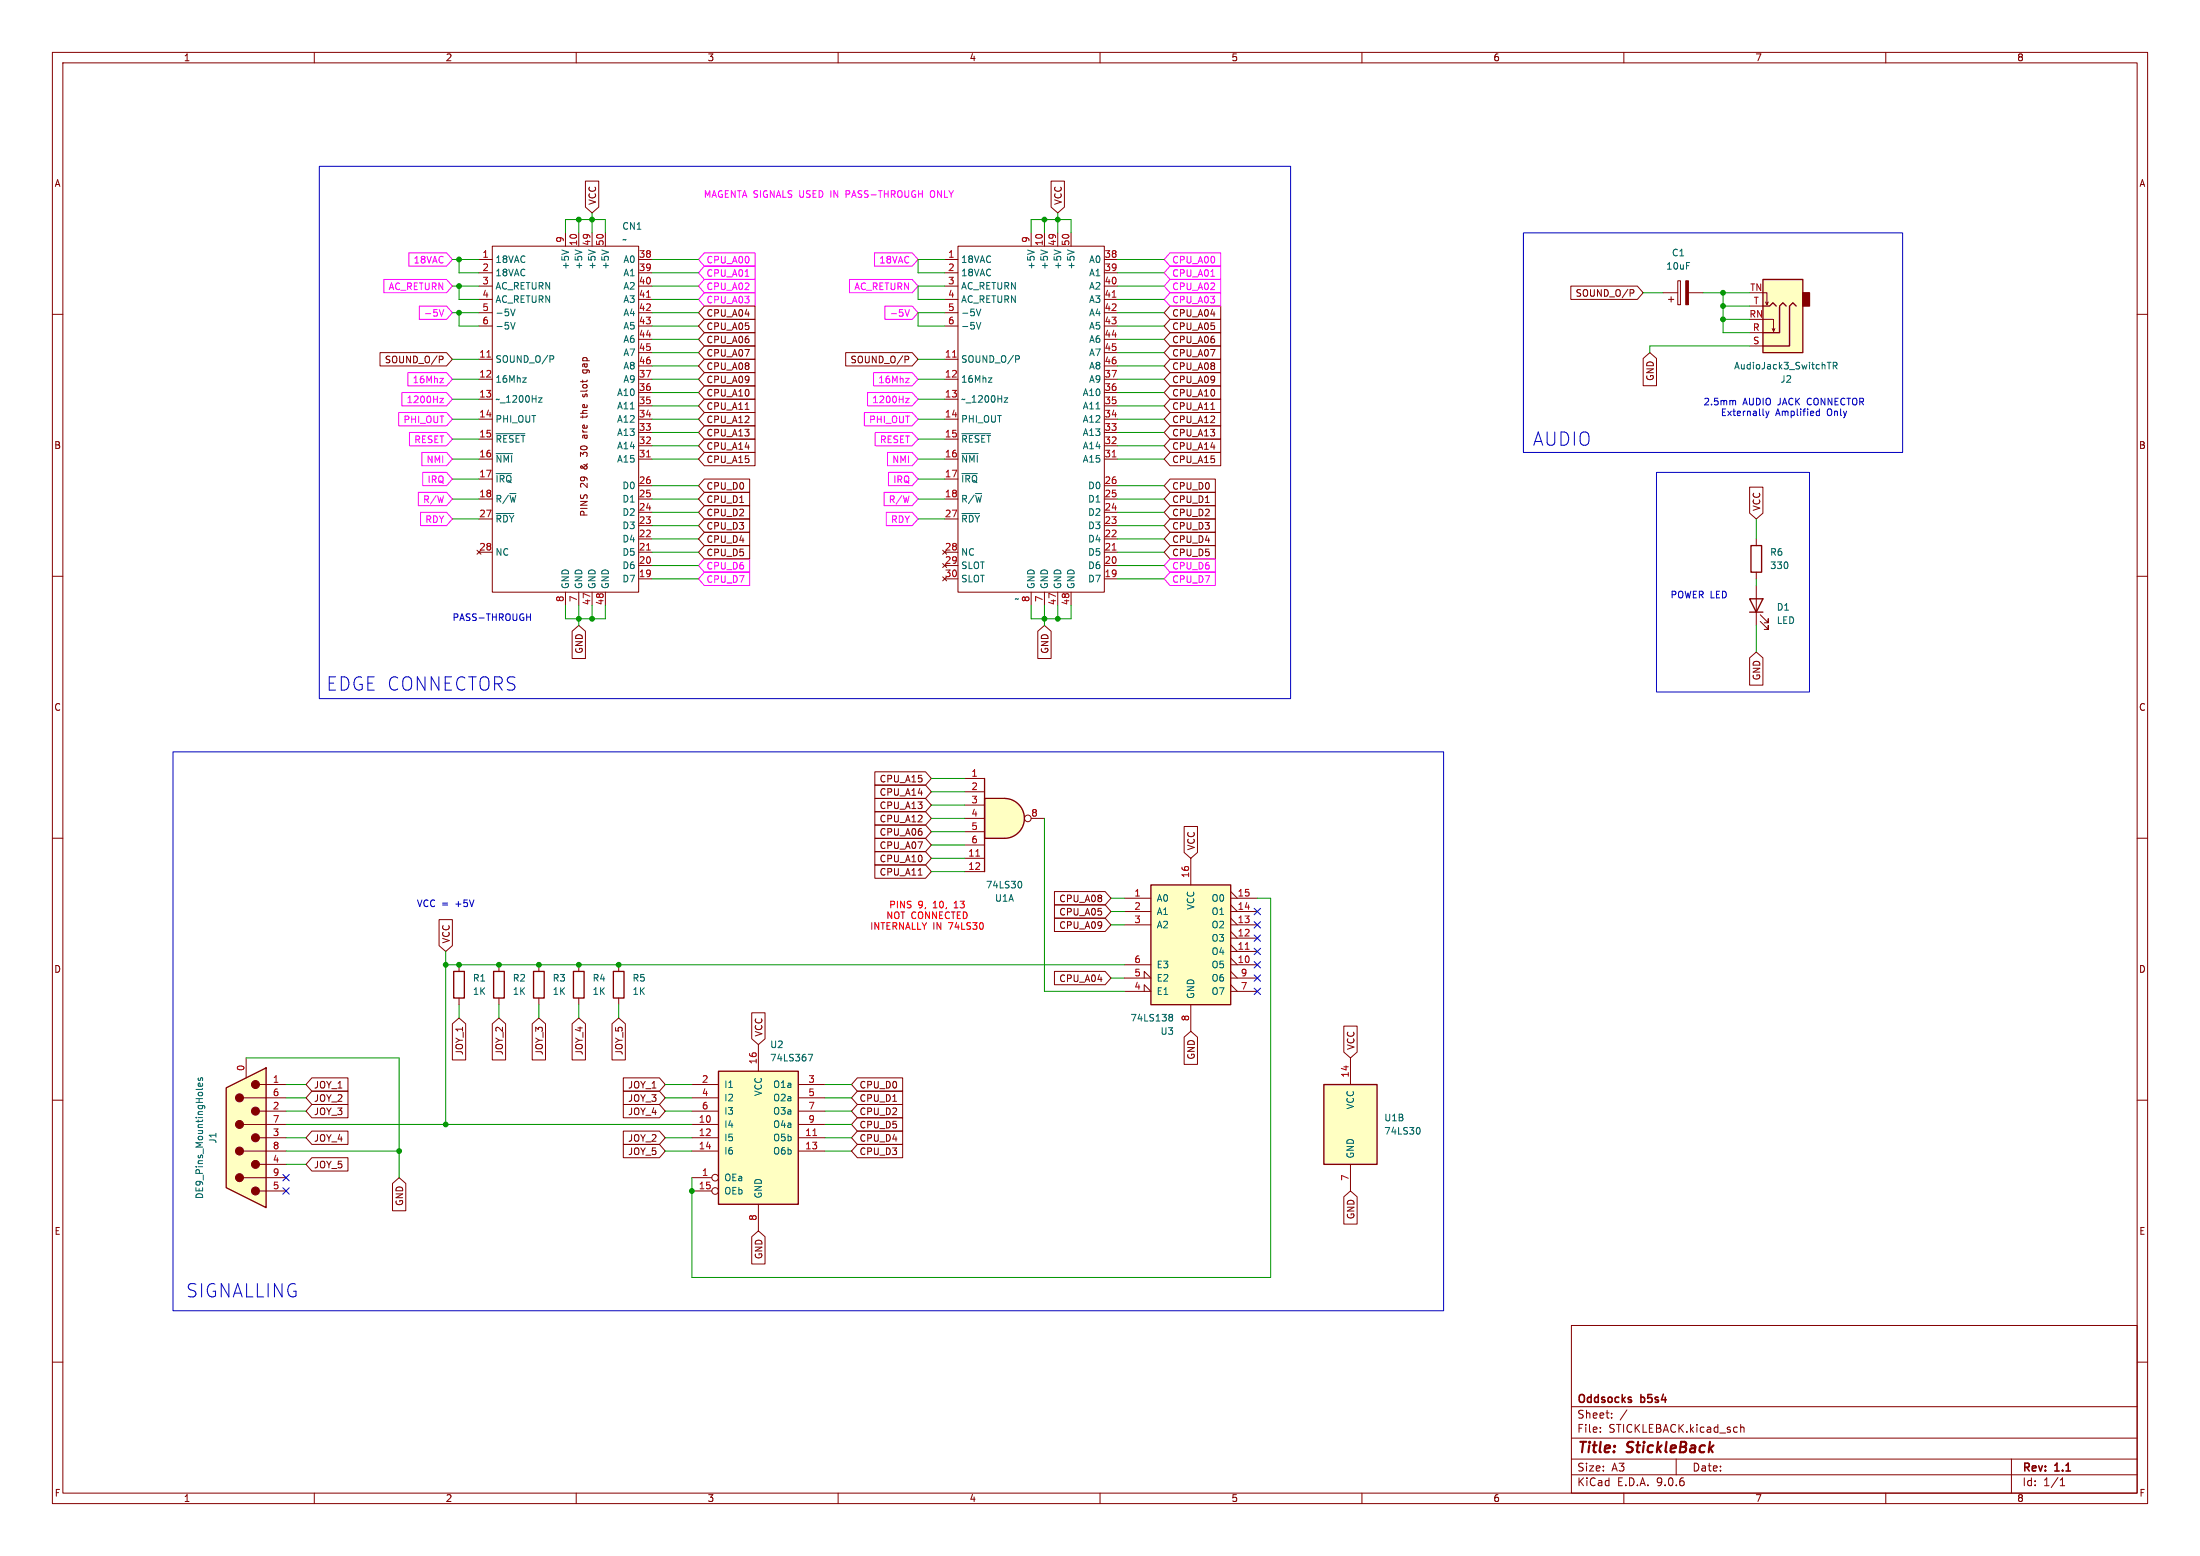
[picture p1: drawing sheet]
<svg xmlns="http://www.w3.org/2000/svg" width="420mm" height="297mm" viewBox="0 0 420 297" stroke-linecap="round" stroke-linejoin="round" font-family="sans-serif">
<g fill="none" stroke="#840000" stroke-width=".19">
<path d="M10 10h400v277h-400zM12 12h396v273h-396zM60 10v2M110 10v2M160 10v2M210 10v2M260 10v2M310 10v2M360 10v2M317.5 55.9h2.8M318.5 57.2h1M319 56.6v1.1"/>
<path d="M320.3 53.6h.5v4.6h-.5zM322.3 55.9h2.8M10 60h2M408 60h2M10 110h2M408 110h2M10 160h2M408 160h2M87.6 184.2v1.2M87.6 190.5v1.3M95.2 184.2v1.2M95.2 190.5v1.3"/>
<path d="M10 210h2M408 210h2M300 253h108v32h-108zM10 260h2M300 278.5h108M300 274.5h108M300 268.5h108M305.5 273.2v.2M305.5 272.5v.1M307.7 270.5v.2M307.7 269.8v.1M310.6 269.1l-1.3 1.9"/>
<path d="M320 278.5v3M332.3 271.9v1.5M332.3 272.5l.2-.1 .4 .1v.9M384 278.5v6.5M408 260h2M60 285v2M110 285v2M160 285v2M210 285v2M260 285v2M300 281.5h108M310 285v2"/>
<path d="M360 285v2M393.3 283.6h.9M393.3 282.5l.4-.4v1.5"/>
</g>
<path d="M321.8 53.6h.5v4.6h-.5z" fill="#840000" stroke="#840000" stroke-width=".19"/>
<path d="M86.6 185.4h2v5.1h-2zM94.2 185.4h2.1v5.1h-2.1z" fill="none" stroke="#840000" stroke-width=".25"/>
<path d="M191.8 152.4a3.8 3.8 0 0 1 3.8 3.8 3.8 3.8 0 0 1-3.8 3.8z" fill="#ffffc2" stroke="#ffffc2" stroke-width=".19"/>
<path d="M188 152.4h3.8v7.6h-3.8z" fill="#ffffc2"/>
<path d="M334 114.3h2.5l-1.2 2.5zM334 116.8h2.5M334.3 104.1h2v5.1h-2zM188 152.4h3.8a3.8 3.8 0 0 1 3.8 3.8 3.8 3.8 0 0 1-3.8 3.8h-3.8zM188 148.6v17.8M101.9 185.4h2v5.1h-2zM109.5 185.4h2v5.1h-2zM117.1 185.4h2v5.1h-2z" fill="none" stroke="#840000" stroke-width=".25"/>
<g fill="none" stroke="#840000" stroke-width=".19">
<path d="M335.3 102.9v1.2M335.3 109.2v1.3M335.3 111.8v7.6M336 118.6l1.6 1.5v-.7v.7h-.8M336 117.3l1.6 1.6v-.8v.8h-.8M184.1 148.6h3.9M184.1 151.1h3.9M184.1 153.7h3.9M184.1 156.2h3.9M184.1 158.8h3.9M196.8 156.2h2.6M184.1 161.3h3.9"/>
<path d="M184.1 163.8h3.9M184.1 166.4h3.9M102.9 184.2v1.2M102.9 190.5v1.3M110.5 184.2v1.2M110.5 190.5v1.3M118.1 184.2v1.2M118.1 190.5v1.3"/>
<circle cx="196.2" cy="156.2" r=".63"/>
</g>
<path d="M186.3 163.4h.7" fill="none" stroke="#a90000" stroke-width=".19"/>
<path d="M194.8 168.2a.79 .79 0 0 1 0 1.3" fill="none" stroke="#006464" stroke-width=".19"/>
<path d="M336.5 53.3h7.7v14h-7.7z" fill="#ffffc2"/>
<path d="M344.2 55.9h1.2v2.5h-1.2z" fill="#840000" stroke="#840000" stroke-width=".25"/>
<path d="M336.5 53.3h7.7v14h-7.7zM336.5 58.4h1.3l.7-.6 .6 .6M341 58.4l-.6-.6-.7 .6v5.1h-3.2M342.9 58.4l-.6-.6-.7 .6v7.6h-5.1" fill="none" stroke="#840000" stroke-width=".25"/>
<g fill="none" stroke="#840000" stroke-width=".19">
<path d="M180.3 49.5h2.6M180.3 52.1h2.6M180.3 54.6h2.6M180.3 57.2h2.6M180.3 59.7h2.6M182.9 47h27.9v66h-27.9zM196.8 44.5v2.5M199.4 44.5v2.5M201.9 44.5v2.5M204.5 44.5v2.5M210.8 49.5h2.6M210.8 52.1h2.6"/>
<path d="M210.8 54.6h2.6M210.8 57.2h2.6M210.8 59.7h2.6M334 58.4h2.5M336.5 55.9h.8v2.3l.3-.5M337.1 57.7l.2 .5M180.3 62.2h2.6M180.3 68.6h2.6M180.3 72.4h2.6M180.3 76.2h2.6M210.8 62.2h2.6M210.8 64.8h2.6"/>
<path d="M210.8 67.3h2.6M210.8 69.9h2.6M210.8 72.4h2.6M210.8 74.9h2.6M210.8 77.5h2.6M334 66h2.5M334 63.5h2.5M336.5 61h2.1v2.2l.2-.5M338.3 62.7l.3 .5M180.3 80h2.6M180.3 83.8h2.6M180.3 87.6h2.6"/>
<path d="M180.3 91.4h2.6M180.3 95.3h2.6M180.3 99.1h2.6M210.8 80h2.6M210.8 82.6h2.6M210.8 85.1h2.6M210.8 87.6h2.6M210.8 92.7h2.6M210.8 95.3h2.6M210.8 97.8h2.6M180.3 105.4h2.6M180.3 108h2.6"/>
<path d="M180.3 110.5h2.6M196.8 113v2.6M199.4 113v2.6M201.9 113v2.6M204.5 113v2.6M210.8 100.3h2.6M210.8 102.9h2.6M210.8 105.4h2.6M210.8 108h2.6M210.8 110.5h2.6"/>
</g>
<g fill="none" stroke="#006464" stroke-width=".19">
<path d="M186.4 59l.4 1.3 .4-1.3M196.2 47.7l1.2 .4M198.7 47.7l1.3 .4M201.2 47.7l1.3 .4M203.8 47.7l1.2 .4M186.4 61.5l.4 1.3 .4-1.3M188.7 72.1h.7l-.7 .9h.7M191.7 75.9h.7l-.7 .9h.7M193.9 67.9h.5l.2 .2-.1 .4-.6 .1M348.8 69.2h.8M350 69.8h.6l.1-.2-.1-.3-.6-.1v1.2M350.3 69.8l.4 .6"/>
<path d="M183.6 82.8h5.5M183.6 86.6h3.1M183.6 90.4h3M183.6 98h3.4"/>
</g>
<path d="M212.3 56.7h.8M181.9 68.2h.7M212.3 87.2h.8M212.3 105h.8" fill="none" stroke="#a90000" stroke-width=".19"/>
<path d="M219.7 168.9h15.2v22.9h-15.2z" fill="#ffffc2"/>
<path d="M219.7 168.9h15.2v22.9h-15.2z" fill="none" stroke="#840000" stroke-width=".25"/>
<g fill="none" stroke="#840000" stroke-width=".19">
<path d="M91.4 49.5h2.6M91.4 52.1h2.6M91.4 54.6h2.6M91.4 57.2h2.6M91.4 59.7h2.6M94 47h27.9v66h-27.9zM107.9 44.5v2.5M110.5 44.5v2.5M113 44.5v2.5M115.6 44.5v2.5M121.9 49.5h2.6M121.9 52.1h2.6"/>
<path d="M121.9 54.6h2.6M121.9 57.2h2.6M121.9 59.7h2.6M91.4 62.2h2.6M91.4 68.6h2.6M91.4 72.4h2.6M91.4 76.2h2.6M111.2 75.4l.2 .4 .2-.1 .1-.3M111.2 79.3v.5M111.3 70.6l-.1 .4 .3 .2 .5-.1v-.5M112 79.6h-1.2M112.1 75.4l-.1 .4"/>
<path d="M112.4 70.7l.1 .2-.1 .3M121.9 62.2h2.6M121.9 64.8h2.6M121.9 67.3h2.6M121.9 69.9h2.6M121.9 72.4h2.6M121.9 74.9h2.6M121.9 77.5h2.6M91.4 80h2.6M91.4 83.8h2.6M91.4 87.6h2.6M91.4 91.4h2.6"/>
<path d="M91.4 95.3h2.6M91.4 99.1h2.6M121.9 80h2.6M121.9 82.6h2.6M121.9 85.1h2.6M121.9 87.6h2.6M121.9 92.7h2.6M121.9 95.3h2.6M121.9 97.8h2.6M91.4 105.4h2.6M107.9 113v2.6M110.5 113v2.6"/>
<path d="M113 113v2.6M115.6 113v2.6M121.9 100.3h2.6M121.9 102.9h2.6M121.9 105.4h2.6M121.9 108h2.6M121.9 110.5h2.6M214.6 171.5h5.1M214.6 174h5.1M214.6 176.5h5.1M227.3 163.8v5.1M234.9 171.5h5.1"/>
<path d="M234.9 174h5.1M234.9 176.5h5.1M234.9 170.2l1.3 1.3M234.9 172.7l1.3 1.3M234.9 175.3l1.3 1.2M234.9 179.1h5.1M234.9 177.8l1.3 1.3M214.6 186.7h5.1l-1.3-1.3v1.3M214.6 189.2h5.1l-1.3-1.2v1.2M214.6 184.2h5.1M227.3 191.8v5.1M234.9 184.2h5.1"/>
<path d="M234.9 186.7h5.1M234.9 189.2h5.1M234.9 181.6h5.1M234.9 180.3l1.3 1.3M234.9 182.9l1.3 1.3M234.9 185.4l1.3 1.3M234.9 188l1.3 1.2"/>
</g>
<path d="M123.4 56.7h.8M93 68.2h.7M123.4 87.2h.8M123.4 105h.8M237.7 181.2h.8" fill="none" stroke="#a90000" stroke-width=".19"/>
<g fill="none" stroke="#006464" stroke-width=".19">
<path d="M97.5 59l.4 1.3 .4-1.3M107.3 47.7l1.2 .4M109.8 47.7l1.3 .4M112.3 47.7l1.3 .4M114.9 47.7l1.2 .4M97.5 61.5l.4 1.3 .4-1.3M99.8 72.1h.7l-.7 .9h.7M102.8 75.9h.7l-.7 .9h.7M105 67.9h.5l.2 .2-.1 .4-.6 .1M94.7 82.8h5.5M94.7 86.6h3.1M94.7 90.4h3"/>
<path d="M94.7 98h3.4M223.3 194.1l.1 .1M223.3 193.7l.3-.1 .2 .1 .1 .2-.3 .3M223.4 194.2h.2M223.4 194.2h-.1M223.6 194.2l.3 .2-.1 .4-.2 .1-.3-.1"/>
</g>
<path d="M137.2 204.5h15.2v25.4h-15.2z" fill="#ffffc2"/>
<path d="M137.2 204.5h15.2v25.4h-15.2z" fill="none" stroke="#840000" stroke-width=".25"/>
<g fill="none" stroke="#840000" stroke-width=".19">
<path d="M144.8 199.4v5.1M132.1 207h5.1M132.1 209.6h5.1M132.1 212.1h5.1M132.1 214.6h5.1M132.1 217.2h5.1M132.1 219.7h5.1M152.4 207h5.1M152.4 209.6h5.1M152.4 212.1h5.1M152.4 214.6h5.1M152.4 217.2h5.1"/>
<path d="M152.4 219.7h5.1M132.1 224.8h3.8M132.1 227.3h3.8M144.8 229.9v5"/>
<circle cx="136.5" cy="224.8" r=".63"/>
<circle cx="136.5" cy="227.3" r=".63"/>
</g>
<path d="M155.2 216.8h.7" fill="none" stroke="#a90000" stroke-width=".19"/>
<path d="M154.3 201.2h.8l-.5 1.3" fill="none" stroke="#006464" stroke-width=".19"/>
<path d="M43.2 207.6l7.6-3.8v26.7l-7.6-3.8z" fill="#ffffc2"/>
<path d="M46.5 219.7h8.1M46.5 214.6h8.1M46.5 209.6h8.1M47 201.9v3.8M49.5 217.2h5.1M49.5 212.1h5.1M49.5 207h5.1M46.5 224.8h8.1M49.5 227.3h5.1M49.5 222.2h5.1" fill="none" stroke="#840000" stroke-width=".19"/>
<path d="M43.2 207.6l7.6-3.8v26.7l-7.6-3.8z" fill="none" stroke="#840000" stroke-width=".25"/>
<g fill="#840000" stroke="#840000" stroke-width=".19">
<circle cx="48.8" cy="227.3" r=".76"/>
<circle cx="48.8" cy="222.2" r=".76"/>
<circle cx="48.8" cy="217.2" r=".76"/>
<circle cx="48.8" cy="212.1" r=".76"/>
<circle cx="48.8" cy="207" r=".76"/>
<circle cx="45.7" cy="224.8" r=".76"/>
<circle cx="45.7" cy="219.7" r=".76"/>
<circle cx="45.7" cy="214.6" r=".76"/>
<circle cx="45.7" cy="209.5" r=".76"/>
</g>
<path d="M37.9 205.8l-.1 .3 .2 .2 .2-.1 .1-.4h.3v.5M38.6 206.8l.1 .4-.2 .1h-.6v-.5l.2-.1 .2 .6M38.7 207.8l-.1 .1" fill="none" stroke="#006464" stroke-width=".19"/>
<path d="M252.7 207h10.2v15.2h-10.2z" fill="#ffffc2"/>
<path d="M252.7 207h10.2v15.2h-10.2z" fill="none" stroke="#840000" stroke-width=".25"/>
<g fill="none" stroke="#840000" stroke-width=".19">
<path d="M111.8 34.6h2.5v4.9l-1.3 1.1-1.2-1.1zM200.7 34.6h2.5v4.9l-1.3 1.1-1.2-1.1zM134.5 58.4h9.6v2.6h-9.6l-1.2-1.3zM223.4 58.4h9.6v2.6h-9.6l-1.2-1.3zM299.9 54.6h12.7l1.1 1.3-1.1 1.3h-12.7zM311.2 55.3h.5l.2 .2-.1 .4h-.6M72.5 67.3h12.7l1.2 1.3-1.2 1.3h-12.7zM83.9 68h.4l.3 .2-.1 .4h-.6M134.5 71.1h9.6v2.6h-9.6l-1.2-1.3zM134.5 73.7h9.6v2.5h-9.6l-1.2-1.3zM134.5 78.7h9.6v2.6h-9.6l-1.2-1.3zM134.5 76.2h9.6v2.5h-9.6l-1.2-1.2z"/>
<path d="M134.5 63.5h9.6v2.5h-9.6l-1.2-1.2zM134.5 68.6h9.6v2.5h-9.6l-1.2-1.2zM134.5 66h9.6v2.6h-9.6l-1.2-1.3zM134.5 61h9.6v2.5h-9.6l-1.2-1.3zM142.3 78.1h.7M161.4 67.3h12.7l1.2 1.3-1.2 1.3h-12.7zM172.8 68h.4l.3 .2-.1 .4h-.6M223.4 63.5h9.6v2.5h-9.6l-1.2-1.2zM223.4 61h9.6v2.5h-9.6l-1.2-1.3zM223.4 68.6h9.6v2.5h-9.6l-1.2-1.2zM223.4 66h9.6v2.6h-9.6l-1.2-1.3zM223.4 71.1h9.6v2.6h-9.6l-1.2-1.3z"/>
<path d="M223.4 73.7h9.6v2.5h-9.6l-1.2-1.3zM223.4 78.7h9.6v2.6h-9.6l-1.2-1.3zM223.4 76.2h9.6v2.5h-9.6l-1.2-1.2zM231.2 78.1h.7M313.7 68.4l1.3-1.1 1.2 1.1v5.2h-2.5zM134.5 86.4h9.6v2.5h-9.6l-1.2-1.3zM134.5 83.8h9.6v2.6h-9.6l-1.2-1.3zM134.5 81.3h9.6v2.5h-9.6l-1.2-1.2zM134.5 91.4h8.6v2.6h-8.6l-1.2-1.3zM134.5 99.1h8.6v2.5h-8.6l-1.2-1.3zM134.5 94h8.6v2.5h-8.6l-1.2-1.2zM134.5 96.5h8.6v2.6h-8.6l-1.2-1.3z"/>
<path d="M223.4 91.4h8.6v2.6h-8.6l-1.2-1.3zM223.4 94h8.6v2.5h-8.6l-1.2-1.2zM223.4 81.3h9.6v2.5h-9.6l-1.2-1.2zM223.4 83.8h9.6v2.6h-9.6l-1.2-1.3zM223.4 86.4h9.6v2.5h-9.6l-1.2-1.3zM223.4 96.5h8.6v2.6h-8.6l-1.2-1.3zM223.4 99.1h8.6v2.5h-8.6l-1.2-1.3zM334 93h2.6v4.9l-1.3 1.2-1.3-1.2zM134.5 101.6h8.6v2.5h-8.6l-1.2-1.2zM134.5 104.1h8.6v2.6h-8.6l-1.2-1.3zM223.4 104.1h8.6v2.6h-8.6l-1.2-1.3zM223.4 101.6h8.6v2.5h-8.6l-1.2-1.2z"/>
<path d="M109.2 120.5l1.3-1.1 1.3 1.1v5.2h-2.6zM198.1 120.5l1.3-1.1 1.3 1.1v5.2h-2.6zM334 125.6l1.3-1.1 1.3 1.1v5.2h-2.6zM167 149.9h9.7l1.1 1.2-1.1 1.3h-9.7zM167 154.9h9.7l1.1 1.3-1.1 1.3h-9.7zM167 152.4h9.7l1.1 1.3-1.1 1.2h-9.7zM167 157.5h9.7l1.1 1.3-1.1 1.2h-9.7zM167 147.3h9.7l1.1 1.3-1.1 1.3h-9.7zM226.1 157.8h2.5v4.9l-1.3 1.1-1.2-1.1zM83.8 175.5h2.6v5l-1.3 1.1-1.3-1.1zM167 162.6h9.7l1.1 1.2-1.1 1.3h-9.7zM167 165.1h9.7l1.1 1.3-1.1 1.2h-9.7z"/>
<path d="M167 160h9.7l1.1 1.3-1.1 1.3h-9.7zM175.3 167h.7M201.3 170.2h9.7l1.1 1.3-1.1 1.2h-9.7zM201.3 172.7h9.7l1.1 1.3-1.1 1.3h-9.7zM201.3 175.3h9.7l1.1 1.2-1.1 1.3h-9.7zM86.4 195.4l1.2-1.1 1.3 1.1v6.9h-2.5zM94 195.4l1.2-1.1 1.3 1.1v6.9h-2.5zM101.6 195.4l1.3-1.1 1.2 1.1v6.9h-2.5zM109.2 195.4l1.3-1.1 1.3 1.1v6.9h-2.6zM116.8 195.4l1.3-1.1 1.3 1.1v6.9h-2.6zM143.5 193.3h2.6v5l-1.3 1.1-1.3-1.1zM201.3 185.4h9.7l1.1 1.3-1.1 1.3h-9.7z"/>
<path d="M226.1 198l1.2-1.1 1.3 1.1v5.2h-2.5zM256.5 195.9h2.6v4.9l-1.3 1.1-1.3-1.1zM59.5 210.8h6.9v2.6h-6.9l-1.1-1.3zM59.5 205.7h6.9v2.6h-6.9l-1.1-1.3zM59.5 215.9h6.9v2.5h-6.9l-1.1-1.2zM59.5 208.3h6.9v2.5h-6.9l-1.1-1.2zM119 208.3h6.9l1.1 1.3-1.1 1.2h-6.9zM119 210.8h6.9l1.1 1.3-1.1 1.3h-6.9zM119 205.7h6.9l1.1 1.3-1.1 1.3h-6.9zM119 215.9h6.9l1.1 1.3-1.1 1.2h-6.9zM119 218.4h6.9l1.1 1.3-1.1 1.3h-6.9zM163.7 205.7h8.6v2.6h-8.6l-1.1-1.3z"/>
<path d="M163.7 215.9h8.6v2.5h-8.6l-1.1-1.2zM163.7 210.8h8.6v2.6h-8.6l-1.1-1.3zM163.7 208.3h8.6v2.5h-8.6l-1.1-1.2zM163.7 213.4h8.6v2.5h-8.6l-1.1-1.3zM163.7 218.4h8.6v2.6h-8.6l-1.1-1.3zM257.8 201.9v5.1M59.5 221h6.9v2.5h-6.9l-1.1-1.3zM74.9 225.9l1.3-1.1 1.3 1.1v5.2h-2.6zM143.5 236.1l1.3-1.2 1.3 1.2v5.2h-2.6zM256.5 228.4l1.3-1.1 1.3 1.1v5.2h-2.6zM257.8 222.2v5.1"/>
</g>
<path d="M270.8 215.2a.79 .79 0 0 1 0 1.3" fill="none" stroke="#006464" stroke-width=".19"/>
<g fill="none" stroke="#f0f" stroke-width=".19">
<path d="M177.8 36.5a.9 .9 0 0 0 0 1.1M73.3 53.3h11.9l1.2 1.3-1.2 1.3h-11.9zM78 48.3h7.2l1.2 1.2-1.2 1.3h-7.2zM80 58.4h5.2l1.2 1.3-1.2 1.3h-5.2zM83.9 59.1l.4 1.3 .4-1.3M134.5 55.9h9.6v2.5h-9.6l-1.2-1.2zM134.5 48.3h9.6v2.5h-9.6l-1.2-1.3zM134.5 50.8h9.6v2.5h-9.6l-1.2-1.2zM134.5 53.3h9.6v2.6h-9.6l-1.2-1.3zM142.3 52.7h.7M162.2 53.3h11.9l1.2 1.3-1.2 1.3h-11.9zM166.9 48.3h7.2l1.2 1.2-1.2 1.3h-7.2z"/>
<path d="M168.9 58.4h5.2l1.2 1.3-1.2 1.3h-5.2zM172.8 59.1l.4 1.3 .4-1.3M223.4 53.3h9.6v2.6h-9.6l-1.2-1.3zM223.4 48.3h9.6v2.5h-9.6l-1.2-1.3zM223.4 55.9h9.6v2.5h-9.6l-1.2-1.2zM223.4 50.8h9.6v2.5h-9.6l-1.2-1.2zM231.2 52.7h.7M76.1 78.7h9.1l1.2 1.3-1.2 1.3h-9.1zM76.7 74.9h8.5l1.2 1.3-1.2 1.3h-8.5zM77.9 71.1h7.3l1.2 1.3-1.2 1.3h-7.3zM84 76h.6l-.6 .9h.6M84 72.2h.6l-.6 .9h.6"/>
<path d="M165 78.7h9.1l1.2 1.3-1.2 1.3h-9.1zM165.6 74.9h8.5l1.2 1.3-1.2 1.3h-8.5zM166.8 71.1h7.3l1.2 1.3-1.2 1.3h-7.3zM172.9 76h.6l-.6 .9h.6M172.9 72.2h.6l-.6 .9h.6M78.2 82.5h7l1.2 1.3-1.2 1.3h-7zM79.9 94h5.3l1.2 1.3-1.2 1.2h-5.3zM80.3 97.8h4.9l1.2 1.3-1.2 1.2h-4.9zM80.5 86.4h4.7l1.2 1.2-1.2 1.3h-4.7zM80.7 90.2h4.5l1.2 1.2-1.2 1.3h-4.5zM167.1 82.5h7l1.2 1.3-1.2 1.3h-7zM168.8 94h5.3l1.2 1.3-1.2 1.2h-5.3z"/>
<path d="M169.2 97.8h4.9l1.2 1.3-1.2 1.2h-4.9zM169.4 86.4h4.7l1.2 1.2-1.2 1.3h-4.7zM169.6 90.2h4.5l1.2 1.2-1.2 1.3h-4.5zM134.5 106.7h8.6v2.5h-8.6l-1.2-1.2zM134.5 109.2h8.6v2.6h-8.6l-1.2-1.3zM223.4 109.2h8.6v2.6h-8.6l-1.2-1.3zM223.4 106.7h8.6v2.5h-8.6l-1.2-1.2z"/>
</g>
<g fill="none" stroke="#009600" stroke-width=".19">
<path d="M86.4 59.7h5M86.4 54.6h5M86.4 49.5h5M87.6 59.7v2.5h3.8M87.6 54.6v2.6h3.8M87.6 49.5v2.6h3.8M107.9 44.5v-2.6h7.7v2.6M110.5 41.9v2.6M113 40.6v3.9M124.5 59.7h8.8M124.5 57.2h8.8M124.5 52.1h8.8"/>
<path d="M124.5 54.6h8.8M124.5 49.5h8.8M180.3 59.7h-5v2.5h5M180.3 54.6h-5v2.6h5M180.3 49.5h-5v2.6h5M196.8 44.5v-2.6h7.7v2.6M199.4 41.9v2.6M201.9 40.6v3.9M213.4 59.7h8.8M213.4 57.2h8.8M213.4 52.1h8.8M213.4 54.6h8.8"/>
<path d="M213.4 49.5h8.8M313.7 55.9h3.8M325.1 55.9h8.9M328.9 55.9v7.6h5.1M328.9 58.4h5.1M86.4 68.6h5M86.4 72.4h5M86.4 76.2h5M124.5 62.2h8.8M124.5 69.9h8.8M124.5 72.4h8.8M124.5 64.8h8.8"/>
<path d="M124.5 67.3h8.8M124.5 74.9h8.8M124.5 77.5h8.8M175.3 68.6h5M175.3 72.4h5M175.3 76.2h5M213.4 62.2h8.8M213.4 69.9h8.8M213.4 72.4h8.8M213.4 64.8h8.8M213.4 67.3h8.8M213.4 74.9h8.8"/>
<path d="M213.4 77.5h8.8M328.9 61h5.1M334 66h-19v1.3M86.4 95.3h5M86.4 99.1h5M86.4 87.6h5M86.4 80h5M86.4 83.8h5M86.4 91.4h5M124.5 95.3h8.8M124.5 92.7h8.8M124.5 97.8h8.8"/>
<path d="M124.5 87.6h8.8M124.5 85.1h8.8M124.5 80h8.8M124.5 82.6h8.8M175.3 95.3h5M175.3 99.1h5M175.3 87.6h5M175.3 80h5M175.3 83.8h5M175.3 91.4h5M213.4 95.3h8.8M213.4 92.7h8.8"/>
<path d="M213.4 97.8h8.8M213.4 87.6h8.8M213.4 85.1h8.8M213.4 80h8.8M213.4 82.6h8.8M335.3 99.1v3.8M107.9 115.6v2.5h7.7v-2.5M110.5 115.6v3.8M113 115.6v2.5M124.5 110.5h8.8M124.5 102.9h8.8M124.5 108h8.8"/>
<path d="M124.5 105.4h8.8M124.5 100.3h8.8M196.8 115.6v2.5h7.7v-2.5M199.4 115.6v3.8M201.9 115.6v2.5M213.4 110.5h8.8M213.4 102.9h8.8M213.4 108h8.8M213.4 105.4h8.8M213.4 100.3h8.8M335.3 110.5v1.3M335.3 119.4v5.1"/>
<path d="M177.8 153.7h6.3M177.8 151.1h6.3M177.8 148.6h6.3M177.8 156.2h6.3M177.8 158.8h6.3M199.4 156.2v33h15.2M177.8 161.3h6.3M177.8 163.8h6.3M177.8 166.4h6.3M212.1 171.5h2.5M212.1 176.5h2.5M212.1 174h2.5"/>
<path d="M240 171.5h2.6v72.3h-110.5v-19M85.1 181.6v33M85.1 184.2h129.5M87.6 191.8v2.5M95.2 191.8v2.5M102.9 191.8v2.5M110.5 191.8v2.5M118.1 191.8v2.5M212.1 186.7h2.5M47 201.9h29.2v22.9M54.6 219.7h21.6M54.6 209.6h3.8"/>
<path d="M54.6 212.1h3.8M54.6 217.2h3.8M54.6 207h3.8M54.6 214.6h77.5M127 219.7h5.1M127 209.6h5.1M127 212.1h5.1M127 217.2h5.1M127 207h5.1M157.5 219.7h5.1M157.5 209.6h5.1M157.5 212.1h5.1"/>
<path d="M157.5 217.2h5.1M157.5 207h5.1M157.5 214.6h5.1M54.6 222.2h3.8"/>
</g>
<g fill="none" stroke="#000084" stroke-width=".19">
<path d="M239.4 178.5l1.2 1.2M239.4 173.4l1.2 1.2M239.4 175.9l1.2 1.2M240.6 178.5l-1.2 1.2M240.6 173.4l-1.2 1.2M240.6 175.9l-1.2 1.2M239.4 186.1l1.2 1.2M239.4 188.6l1.2 1.2M239.4 181l1.2 1.2M239.4 183.5l1.2 1.3M240.6 186.1l-1.2 1.2M240.6 188.6l-1.2 1.2"/>
<path d="M240.6 181l-1.2 1.2M240.6 183.5l-1.2 1.3M54 226.7l1.2 1.2M54 224.2l1.2 1.2M55.2 226.7l-1.2 1.2M55.2 224.2l-1.2 1.2"/>
</g>
<g fill="none" stroke="#0000c2" stroke-width=".19">
<path d="M61 31.8h185.4v101.6h-185.4zM290.8 44.5h72.4v41.9h-72.4zM331 76.4l.3 .2v.7M337.1 78.5l.3 .8M337.4 79.3l-.3 .5M337.7 78.5l-.3 .8M346.7 79.1l.3 .2h.3M347.3 78.1v1.2M347.3 78.5h-.3l-.3 .2M316.2 90.2h29.2v41.9h-29.2zM100.5 117.8h.8M101.3 117.2v1.2"/>
<path d="M33 143.5h242.6v106.7h-242.6z"/>
</g>
<g fill="#009600" stroke="#009600" stroke-width=".19">
<circle cx="76.2" cy="219.7" r=".46"/>
<circle cx="85.1" cy="184.2" r=".46"/>
<circle cx="85.1" cy="214.6" r=".46"/>
<circle cx="95.2" cy="184.2" r=".46"/>
<circle cx="87.6" cy="184.2" r=".46"/>
<circle cx="87.6" cy="59.7" r=".46"/>
<circle cx="87.6" cy="49.5" r=".46"/>
<circle cx="87.6" cy="54.6" r=".46"/>
<circle cx="102.9" cy="184.2" r=".46"/>
<circle cx="110.5" cy="118.1" r=".46"/>
<circle cx="113" cy="118.1" r=".46"/>
<circle cx="132.1" cy="227.3" r=".46"/>
<circle cx="199.4" cy="41.9" r=".46"/>
<circle cx="201.9" cy="41.9" r=".46"/>
<circle cx="328.9" cy="58.4" r=".46"/>
<circle cx="328.9" cy="55.9" r=".46"/>
<circle cx="328.9" cy="61" r=".46"/>
<circle cx="199.4" cy="118.1" r=".46"/>
<circle cx="201.9" cy="118.1" r=".46"/>
<circle cx="118.1" cy="184.2" r=".46"/>
<circle cx="110.5" cy="184.2" r=".46"/>
<circle cx="110.5" cy="41.9" r=".46"/>
<circle cx="113" cy="41.9" r=".46"/>
</g>
<g font-size="3.5" fill="#0000c2">
<text x="292.6" y="85.3">AUDIO</text>
<text x="62.3" y="132.1">EDGE CONNECTORS</text>
<text x="35.5" y="247.9">SIGNALLING</text>
</g>
<g font-size="2.8" fill="#840000">
<text x="301" y="277.9">Title:</text>
<text x="310.6" y="277.9">StickleBack</text>
</g>
<g font-size="2.1" fill="#840000">
<text x="301" y="268.2">Oddsocks</text>
<text x="313.3" y="268.2">b5s4</text>
<text x="301" y="273.7">File:</text>
<text x="301" y="271">Sheet:</text>
<text x="307.1" y="273.7">STICKLEBACK.kicad_sch</text>
<text x="301" y="281.1">Size:</text>
<text x="307.6" y="281.1">A3</text>
<text x="323" y="281.1">Date:</text>
<text x="386" y="281.3">Rev:</text>
<text x="392.4" y="281.3">1.1</text>
<text x="301" y="283.9">KiCad</text>
<text x="308.7" y="283.9">E.D.A.</text>
<text x="316.3" y="283.9">9.0.6</text>
<text x="386" y="283.9">Id:</text>
<text x="390.1" y="283.9">1/1</text>
</g>
<g font-size="1.8" fill="#840000">
<text x="35" y="11.9">1</text>
<text x="85" y="11.9">2</text>
<text x="135" y="11.9">3</text>
<text x="185" y="11.9">4</text>
<text x="235" y="11.9">5</text>
<text x="285" y="11.9">6</text>
<text x="335" y="11.9">7</text>
<text x="385" y="11.9">8</text>
<text x="10.3" y="35.9">A</text>
<text x="408.3" y="35.9">A</text>
<text x="114" y="39.2" transform="rotate(-90 114 39.2)">VCC</text>
<text x="202.9" y="39.2" transform="rotate(-90 202.9 39.2)">VCC</text>
<text x="300.7" y="56.8">SOUND_O/P</text>
<text x="134.8" y="60.6">CPU_A04</text>
<text x="134.8" y="65.7">CPU_A06</text>
<text x="134.8" y="63.2">CPU_A05</text>
<text x="223.7" y="60.6">CPU_A04</text>
<text x="223.7" y="65.7">CPU_A06</text>
<text x="223.7" y="63.2">CPU_A05</text>
<text x="73.4" y="69.5">SOUND_O/P</text>
<text x="112.4" y="70.1" transform="rotate(-90 112.4 70.1)">gap</text>
<text x="134.8" y="70.8">CPU_A08</text>
<text x="134.8" y="68.3">CPU_A07</text>
<text x="162.3" y="69.5">SOUND_O/P</text>
<text x="223.7" y="70.8">CPU_A08</text>
<text x="223.7" y="68.3">CPU_A07</text>
<text x="112.4" y="74.9" transform="rotate(-90 112.4 74.9)">slot</text>
<text x="134.8" y="73.3">CPU_A09</text>
<text x="134.8" y="75.9">CPU_A10</text>
<text x="223.7" y="73.3">CPU_A09</text>
<text x="223.7" y="75.9">CPU_A10</text>
<text x="315.9" y="72.8" transform="rotate(-90 315.9 72.8)">GND</text>
<text x="112.4" y="83.2" transform="rotate(-90 112.4 83.2)">are</text>
<text x="112.4" y="79" transform="rotate(-90 112.4 79)">the</text>
<text x="134.8" y="81">CPU_A12</text>
<text x="134.8" y="83.5">CPU_A13</text>
<text x="134.8" y="78.4">CPU_A11</text>
<text x="223.7" y="81">CPU_A12</text>
<text x="223.7" y="83.5">CPU_A13</text>
<text x="223.7" y="78.4">CPU_A11</text>
<text x="10.3" y="85.9">B</text>
<text x="112.4" y="89.5" transform="rotate(-90 112.4 89.5)">&amp;</text>
<text x="112.4" y="86.8" transform="rotate(-90 112.4 86.8)">30</text>
<text x="134.8" y="88.6">CPU_A15</text>
<text x="134.8" y="86">CPU_A14</text>
<text x="223.7" y="86">CPU_A14</text>
<text x="223.7" y="88.6">CPU_A15</text>
<text x="408.2" y="85.9">B</text>
<text x="112.4" y="93.1" transform="rotate(-90 112.4 93.1)">29</text>
<text x="134.8" y="93.7">CPU_D0</text>
<text x="223.7" y="93.7">CPU_D0</text>
<text x="112.4" y="98.7" transform="rotate(-90 112.4 98.7)">PINS</text>
<text x="134.8" y="101.3">CPU_D3</text>
<text x="134.8" y="96.2">CPU_D1</text>
<text x="134.8" y="98.7">CPU_D2</text>
<text x="223.7" y="96.2">CPU_D1</text>
<text x="223.7" y="98.7">CPU_D2</text>
<text x="223.7" y="101.3">CPU_D3</text>
<text x="336.2" y="97.6" transform="rotate(-90 336.2 97.6)">VCC</text>
<text x="134.8" y="103.8">CPU_D4</text>
<text x="134.8" y="106.4">CPU_D5</text>
<text x="223.7" y="106.4">CPU_D5</text>
<text x="223.7" y="103.8">CPU_D4</text>
<text x="111.4" y="124.9" transform="rotate(-90 111.4 124.9)">GND</text>
<text x="200.3" y="124.9" transform="rotate(-90 200.3 124.9)">GND</text>
<text x="336.2" y="130" transform="rotate(-90 336.2 130)">GND</text>
<text x="10.3" y="135.9">C</text>
<text x="408.2" y="135.9">C</text>
<text x="167.8" y="149.5">CPU_A15</text>
<text x="167.8" y="152.1">CPU_A14</text>
<text x="167.8" y="154.6">CPU_A13</text>
<text x="167.8" y="157.2">CPU_A12</text>
<text x="167.8" y="159.7">CPU_A06</text>
<text x="167.8" y="164.8">CPU_A10</text>
<text x="167.8" y="167.3">CPU_A11</text>
<text x="167.8" y="162.2">CPU_A07</text>
<text x="228.3" y="162.4" transform="rotate(-90 228.3 162.4)">VCC</text>
<text x="202.1" y="172.4">CPU_A08</text>
<text x="202.1" y="174.9">CPU_A05</text>
<text x="202.1" y="177.5">CPU_A09</text>
<text x="10.3" y="185.9">D</text>
<text x="86" y="180.2" transform="rotate(-90 86 180.2)">VCC</text>
<text x="408.2" y="185.9">D</text>
<text x="202.1" y="187.6">CPU_A04</text>
<text x="145.7" y="198" transform="rotate(-90 145.7 198)">VCC</text>
<text x="88.6" y="201.5" transform="rotate(-90 88.6 201.5)">JOY_1</text>
<text x="96.2" y="201.5" transform="rotate(-90 96.2 201.5)">JOY_2</text>
<text x="103.8" y="201.5" transform="rotate(-90 103.8 201.5)">JOY_3</text>
<text x="111.4" y="201.5" transform="rotate(-90 111.4 201.5)">JOY_4</text>
<text x="119.1" y="201.5" transform="rotate(-90 119.1 201.5)">JOY_5</text>
<text x="228.3" y="202.4" transform="rotate(-90 228.3 202.4)">GND</text>
<text x="258.8" y="200.5" transform="rotate(-90 258.8 200.5)">VCC</text>
<text x="59.8" y="208">JOY_1</text>
<text x="119.8" y="208">JOY_1</text>
<text x="164" y="208">CPU_D0</text>
<text x="59.8" y="213">JOY_3</text>
<text x="59.8" y="210.5">JOY_2</text>
<text x="119.8" y="210.5">JOY_3</text>
<text x="119.8" y="213">JOY_4</text>
<text x="164" y="213">CPU_D2</text>
<text x="164" y="210.5">CPU_D1</text>
<text x="164" y="215.6">CPU_D5</text>
<text x="59.8" y="218.1">JOY_4</text>
<text x="119.8" y="218.1">JOY_2</text>
<text x="119.8" y="220.7">JOY_5</text>
<text x="164" y="218.1">CPU_D4</text>
<text x="164" y="220.7">CPU_D3</text>
<text x="59.8" y="223.2">JOY_5</text>
<text x="77.2" y="230.3" transform="rotate(-90 77.2 230.3)">GND</text>
<text x="258.8" y="232.8" transform="rotate(-90 258.8 232.8)">GND</text>
<text x="10.3" y="235.9">E</text>
<text x="408.3" y="235.9">E</text>
<text x="145.7" y="240.5" transform="rotate(-90 145.7 240.5)">GND</text>
<text x="10.3" y="285.9">F</text>
<text x="35" y="286.9">1</text>
<text x="85" y="286.9">2</text>
<text x="135" y="286.9">3</text>
<text x="185" y="286.9">4</text>
<text x="235" y="286.9">5</text>
<text x="285" y="286.9">6</text>
<text x="335" y="286.9">7</text>
<text x="385" y="286.9">8</text>
<text x="408.3" y="285.9">F</text>
</g>
<g font-size="1.8" fill="#f0f">
<text x="134.3" y="38">MAGENTA SIGNALS</text>
<text x="152.7" y="38">USED IN</text>
<text x="161.9" y="38">PASS-THROUGH</text>
<text x="178.3" y="38">ONLY</text>
<text x="78.9" y="50.5">18VAC</text>
<text x="134.8" y="50.5">CPU_A00</text>
<text x="134.8" y="53">CPU_A01</text>
<text x="167.8" y="50.5">18VAC</text>
<text x="223.7" y="50.5">CPU_A00</text>
<text x="223.7" y="53">CPU_A01</text>
<text x="74.1" y="55.6">AC_RETURN</text>
<text x="134.8" y="58.1">CPU_A03</text>
<text x="134.8" y="55.6">CPU_A02</text>
<text x="163" y="55.6">AC_RETURN</text>
<text x="223.7" y="55.6">CPU_A02</text>
<text x="223.7" y="58.1">CPU_A03</text>
<text x="80.9" y="60.6">-5V</text>
<text x="169.8" y="60.6">-5V</text>
<text x="77.5" y="77.2">1200Hz</text>
<text x="78.7" y="73.3">16Mhz</text>
<text x="166.4" y="77.2">1200Hz</text>
<text x="167.6" y="73.3">16Mhz</text>
<text x="76.9" y="81">PHI_OUT</text>
<text x="165.8" y="81">PHI_OUT</text>
<text x="79" y="84.8">RESET</text>
<text x="81.3" y="88.6">NMI</text>
<text x="167.9" y="84.8">RESET</text>
<text x="170.2" y="88.6">NMI</text>
<text x="81.5" y="92.4">IRQ</text>
<text x="170.4" y="92.4">IRQ</text>
<text x="80.7" y="96.2">R/W</text>
<text x="81.1" y="100">RDY</text>
<text x="169.6" y="96.2">R/W</text>
<text x="170" y="100">RDY</text>
<text x="134.8" y="108.9">CPU_D6</text>
<text x="134.8" y="111.4">CPU_D7</text>
<text x="223.7" y="111.4">CPU_D7</text>
<text x="223.7" y="108.9">CPU_D6</text>
</g>
<g font-size="1.8" fill="#a90000">
<text x="107.7" y="46.4" transform="rotate(-90 107.7 46.4)">9</text>
<text x="110.2" y="47" transform="rotate(-90 110.2 47)">10</text>
<text x="112.8" y="47" transform="rotate(-90 112.8 47)">49</text>
<text x="115.3" y="47" transform="rotate(-90 115.3 47)">50</text>
<text x="196.6" y="46.4" transform="rotate(-90 196.6 46.4)">9</text>
<text x="199.1" y="47" transform="rotate(-90 199.1 47)">10</text>
<text x="201.7" y="47" transform="rotate(-90 201.7 47)">49</text>
<text x="204.2" y="47" transform="rotate(-90 204.2 47)">50</text>
<text x="92" y="49.3">1</text>
<text x="92" y="51.8">2</text>
<text x="121.9" y="49.3">38</text>
<text x="121.9" y="51.8">39</text>
<text x="180.9" y="49.3">1</text>
<text x="180.9" y="51.8">2</text>
<text x="210.8" y="49.3">38</text>
<text x="210.8" y="51.8">39</text>
<text x="92" y="54.4">3</text>
<text x="92" y="56.9">4</text>
<text x="92" y="59.4">5</text>
<text x="121.9" y="54.4">40</text>
<text x="121.9" y="56.9">41</text>
<text x="121.9" y="59.4">42</text>
<text x="180.9" y="54.4">3</text>
<text x="180.9" y="56.9">4</text>
<text x="180.9" y="59.4">5</text>
<text x="210.8" y="54.4">40</text>
<text x="210.8" y="56.9">41</text>
<text x="210.8" y="59.4">42</text>
<text x="334" y="55.6">TN</text>
<text x="334.7" y="58.2">T</text>
<text x="92" y="62">6</text>
<text x="121.9" y="62">43</text>
<text x="121.9" y="64.5">44</text>
<text x="180.9" y="62">6</text>
<text x="210.8" y="62">43</text>
<text x="210.8" y="64.5">44</text>
<text x="333.9" y="60.7">RN</text>
<text x="334.5" y="63.2">R</text>
<text x="334.6" y="65.8">S</text>
<text x="91.4" y="68.3">11</text>
<text x="121.9" y="67.1">45</text>
<text x="121.9" y="69.6">46</text>
<text x="180.3" y="68.3">11</text>
<text x="210.8" y="67.1">45</text>
<text x="210.8" y="69.6">46</text>
<text x="91.4" y="72.1">12</text>
<text x="91.4" y="75.9">13</text>
<text x="121.9" y="72.1">37</text>
<text x="121.9" y="74.7">36</text>
<text x="121.9" y="77.2">35</text>
<text x="180.3" y="72.1">12</text>
<text x="180.3" y="75.9">13</text>
<text x="210.8" y="72.1">37</text>
<text x="210.8" y="74.7">36</text>
<text x="210.8" y="77.2">35</text>
<text x="91.4" y="79.8">14</text>
<text x="91.4" y="83.6">15</text>
<text x="121.9" y="79.8">34</text>
<text x="121.9" y="82.3">33</text>
<text x="180.3" y="79.8">14</text>
<text x="180.3" y="83.6">15</text>
<text x="210.8" y="79.8">34</text>
<text x="210.8" y="82.3">33</text>
<text x="91.4" y="87.4">16</text>
<text x="121.9" y="84.8">32</text>
<text x="121.9" y="87.4">31</text>
<text x="180.3" y="87.4">16</text>
<text x="210.8" y="84.8">32</text>
<text x="210.8" y="87.4">31</text>
<text x="91.4" y="91.2">17</text>
<text x="91.4" y="95">18</text>
<text x="121.9" y="92.5">26</text>
<text x="121.9" y="95">25</text>
<text x="180.3" y="91.2">17</text>
<text x="180.3" y="95">18</text>
<text x="210.8" y="92.5">26</text>
<text x="210.8" y="95">25</text>
<text x="91.4" y="98.8">27</text>
<text x="121.9" y="97.5">24</text>
<text x="121.9" y="100.1">23</text>
<text x="180.3" y="98.8">27</text>
<text x="210.8" y="97.5">24</text>
<text x="210.8" y="100.1">23</text>
<text x="91.4" y="105.2">28</text>
<text x="121.9" y="102.6">22</text>
<text x="121.9" y="105.2">21</text>
<text x="121.9" y="107.7">20</text>
<text x="180.3" y="105.2">28</text>
<text x="180.3" y="107.7">29</text>
<text x="210.8" y="102.6">22</text>
<text x="210.8" y="105.2">21</text>
<text x="210.8" y="107.7">20</text>
<text x="121.9" y="110.2">19</text>
<text x="180.3" y="110.2">30</text>
<text x="210.8" y="110.2">19</text>
<text x="107.7" y="115" transform="rotate(-90 107.7 115)">8</text>
<text x="110.2" y="115" transform="rotate(-90 110.2 115)">7</text>
<text x="112.8" y="115.6" transform="rotate(-90 112.8 115.6)">47</text>
<text x="115.3" y="115.6" transform="rotate(-90 115.3 115.6)">48</text>
<text x="196.6" y="115" transform="rotate(-90 196.6 115)">8</text>
<text x="199.1" y="115" transform="rotate(-90 199.1 115)">7</text>
<text x="201.7" y="115.6" transform="rotate(-90 201.7 115.6)">47</text>
<text x="204.2" y="115.6" transform="rotate(-90 204.2 115.6)">48</text>
<text x="185.3" y="148.3">1</text>
<text x="185.3" y="150.9">2</text>
<text x="185.3" y="153.4">3</text>
<text x="185.3" y="156">4</text>
<text x="196.8" y="156">8</text>
<text x="185.3" y="158.5">5</text>
<text x="185.3" y="161">6</text>
<text x="184.7" y="163.6">11</text>
<text x="184.7" y="166.1">12</text>
<text x="227.1" y="167.7" transform="rotate(-90 227.1 167.7)">16</text>
<text x="216.5" y="171.2">1</text>
<text x="216.5" y="173.7">2</text>
<text x="236.2" y="171.2">15</text>
<text x="236.2" y="173.7">14</text>
<text x="216.5" y="176.3">3</text>
<text x="236.2" y="176.3">13</text>
<text x="236.2" y="178.8">12</text>
<text x="216.5" y="183.9">6</text>
<text x="236.2" y="181.4">11</text>
<text x="236.2" y="183.9">10</text>
<text x="216.5" y="186.4">5</text>
<text x="216.5" y="189">4</text>
<text x="236.8" y="186.4">9</text>
<text x="236.8" y="189">7</text>
<text x="227.1" y="195" transform="rotate(-90 227.1 195)">8</text>
<text x="144.5" y="203.2" transform="rotate(-90 144.5 203.2)">16</text>
<text x="46.7" y="204.5" transform="rotate(-90 46.7 204.5)">0</text>
<text x="52" y="209.3">6</text>
<text x="52" y="206.8">1</text>
<text x="133.9" y="206.8">2</text>
<text x="133.9" y="209.3">4</text>
<text x="154.2" y="206.8">3</text>
<text x="154.2" y="209.3">5</text>
<text x="257.6" y="205.8" transform="rotate(-90 257.6 205.8)">14</text>
<text x="52" y="214.4">7</text>
<text x="52" y="211.8">2</text>
<text x="133.3" y="214.4">10</text>
<text x="133.9" y="211.8">6</text>
<text x="154.2" y="211.8">7</text>
<text x="154.2" y="214.4">9</text>
<text x="52" y="222">4</text>
<text x="52" y="219.5">8</text>
<text x="52" y="216.9">3</text>
<text x="133.3" y="216.9">12</text>
<text x="133.3" y="219.5">14</text>
<text x="153.6" y="216.9">11</text>
<text x="153.6" y="219.5">13</text>
<text x="52" y="227.1">5</text>
<text x="52" y="224.5">9</text>
<text x="133.3" y="227.1">15</text>
<text x="133.9" y="224.5">1</text>
<text x="257.6" y="225.5" transform="rotate(-90 257.6 225.5)">7</text>
<text x="144.5" y="233.1" transform="rotate(-90 144.5 233.1)">8</text>
</g>
<g font-size="1.8" fill="#006464">
<text x="118.7" y="46.6">~</text>
<text x="118.7" y="44">CN1</text>
<text x="94.5" y="50.4">18VAC</text>
<text x="94.5" y="52.9">18VAC</text>
<text x="108.8" y="51.6" transform="rotate(-90 108.8 51.6)">+5V</text>
<text x="111.4" y="51.6" transform="rotate(-90 111.4 51.6)">+5V</text>
<text x="113.9" y="51.6" transform="rotate(-90 113.9 51.6)">+5V</text>
<text x="116.4" y="51.6" transform="rotate(-90 116.4 51.6)">+5V</text>
<text x="118.9" y="50.4">A0</text>
<text x="118.9" y="52.9">A1</text>
<text x="183.4" y="50.4">18VAC</text>
<text x="183.4" y="52.9">18VAC</text>
<text x="197.7" y="51.6" transform="rotate(-90 197.7 51.6)">+5V</text>
<text x="200.3" y="51.6" transform="rotate(-90 200.3 51.6)">+5V</text>
<text x="202.8" y="51.6" transform="rotate(-90 202.8 51.6)">+5V</text>
<text x="205.3" y="51.6" transform="rotate(-90 205.3 51.6)">+5V</text>
<text x="207.8" y="50.4">A0</text>
<text x="207.8" y="52.9">A1</text>
<text x="318" y="51.7">10uF</text>
<text x="319.1" y="49.1">C1</text>
<text x="94.5" y="55.5">AC_RETURN</text>
<text x="94.5" y="58">AC_RETURN</text>
<text x="118.9" y="55.5">A2</text>
<text x="118.9" y="58">A3</text>
<text x="183.4" y="55.5">AC_RETURN</text>
<text x="183.4" y="58">AC_RETURN</text>
<text x="207.8" y="55.5">A2</text>
<text x="207.8" y="58">A3</text>
<text x="94.5" y="60.6">-5V</text>
<text x="94.5" y="63.1">-5V</text>
<text x="118.9" y="60.6">A4</text>
<text x="118.9" y="63.1">A5</text>
<text x="118.9" y="65.6">A6</text>
<text x="183.4" y="60.6">-5V</text>
<text x="183.4" y="63.1">-5V</text>
<text x="207.8" y="60.6">A4</text>
<text x="207.8" y="63.1">A5</text>
<text x="207.8" y="65.6">A6</text>
<text x="94.5" y="69.4">SOUND_O/P</text>
<text x="118.9" y="68.2">A7</text>
<text x="118.9" y="70.7">A8</text>
<text x="183.4" y="69.4">SOUND_O/P</text>
<text x="207.8" y="68.2">A7</text>
<text x="207.8" y="70.7">A8</text>
<text x="330.9" y="70.7">AudioJack3_SwitchTR</text>
<text x="94.5" y="73.3">16Mhz</text>
<text x="94.5" y="77.1">~_1200Hz</text>
<text x="117.7" y="75.8">A10</text>
<text x="118.9" y="73.3">A9</text>
<text x="183.4" y="73.3">16Mhz</text>
<text x="183.4" y="77.1">~_1200Hz</text>
<text x="206.6" y="75.8">A10</text>
<text x="207.8" y="73.3">A9</text>
<text x="339.8" y="73.3">J2</text>
<text x="94.5" y="80.9">PHI_OUT</text>
<text x="117.7" y="78.3">A11</text>
<text x="117.7" y="80.9">A12</text>
<text x="117.7" y="83.4">A13</text>
<text x="183.4" y="80.9">PHI_OUT</text>
<text x="206.6" y="78.3">A11</text>
<text x="206.6" y="80.9">A12</text>
<text x="206.6" y="83.4">A13</text>
<text x="94.5" y="84.7">~{RESET}</text>
<text x="94.5" y="88.5">~{NMI}</text>
<text x="117.7" y="86">A14</text>
<text x="117.7" y="88.5">A15</text>
<text x="183.4" y="84.7">~{RESET}</text>
<text x="183.4" y="88.5">~{NMI}</text>
<text x="206.6" y="86">A14</text>
<text x="206.6" y="88.5">A15</text>
<text x="94.5" y="92.3">~{IRQ}</text>
<text x="118.7" y="93.6">D0</text>
<text x="183.4" y="92.3">~{IRQ}</text>
<text x="207.6" y="93.6">D0</text>
<text x="94.5" y="96.1">R/~{W}</text>
<text x="94.5" y="99.9">~{RDY}</text>
<text x="118.7" y="96.1">D1</text>
<text x="118.7" y="98.7">D2</text>
<text x="118.7" y="101.2">D3</text>
<text x="183.4" y="96.1">R/~{W}</text>
<text x="183.4" y="99.9">~{RDY}</text>
<text x="207.6" y="96.1">D1</text>
<text x="207.6" y="98.7">D2</text>
<text x="207.6" y="101.2">D3</text>
<text x="94.5" y="106.3">NC</text>
<text x="118.7" y="103.7">D4</text>
<text x="118.7" y="106.3">D5</text>
<text x="183.4" y="106.3">NC</text>
<text x="207.6" y="103.7">D4</text>
<text x="207.6" y="106.3">D5</text>
<text x="337.8" y="106.3">R6</text>
<text x="108.8" y="112.5" transform="rotate(-90 108.8 112.5)">GND</text>
<text x="111.4" y="112.5" transform="rotate(-90 111.4 112.5)">GND</text>
<text x="113.9" y="112.5" transform="rotate(-90 113.9 112.5)">GND</text>
<text x="116.4" y="112.5" transform="rotate(-90 116.4 112.5)">GND</text>
<text x="118.7" y="108.8">D6</text>
<text x="118.7" y="111.4">D7</text>
<text x="183.4" y="108.8">SLOT</text>
<text x="183.4" y="111.4">SLOT</text>
<text x="197.7" y="112.5" transform="rotate(-90 197.7 112.5)">GND</text>
<text x="200.3" y="112.5" transform="rotate(-90 200.3 112.5)">GND</text>
<text x="202.8" y="112.5" transform="rotate(-90 202.8 112.5)">GND</text>
<text x="205.3" y="112.5" transform="rotate(-90 205.3 112.5)">GND</text>
<text x="207.6" y="108.8">D6</text>
<text x="207.6" y="111.4">D7</text>
<text x="337.8" y="108.8">330</text>
<text x="193.6" y="115.2">~</text>
<text x="339.1" y="116.8">D1</text>
<text x="339.1" y="119.3">LED</text>
<text x="188.1" y="169.8">74LS30</text>
<text x="189.8" y="172.3">U1A</text>
<text x="220.7" y="172.3">A0</text>
<text x="228.2" y="173.8" transform="rotate(-90 228.2 173.8)">VCC</text>
<text x="231.2" y="172.3">O0</text>
<text x="220.7" y="174.9">A1</text>
<text x="220.7" y="177.4">A2</text>
<text x="231.2" y="174.9">O1</text>
<text x="231.2" y="177.4">O2</text>
<text x="231.2" y="179.9">O3</text>
<text x="220.7" y="185">E3</text>
<text x="231.2" y="182.5">O4</text>
<text x="231.2" y="185">O5</text>
<text x="90.2" y="187.6">R1</text>
<text x="90.2" y="190.1">1K</text>
<text x="97.8" y="187.6">R2</text>
<text x="97.8" y="190.1">1K</text>
<text x="105.4" y="187.6">R3</text>
<text x="105.4" y="190.1">1K</text>
<text x="113" y="187.6">R4</text>
<text x="113" y="190.1">1K</text>
<text x="120.7" y="187.6">R5</text>
<text x="120.7" y="190.1">1K</text>
<text x="220.7" y="187.6">E2</text>
<text x="220.7" y="190.1">E1</text>
<text x="228.2" y="190.8" transform="rotate(-90 228.2 190.8)">GND</text>
<text x="231.2" y="187.6">O6</text>
<text x="231.2" y="190.1">O7</text>
<text x="215.7" y="195.2">74LS138</text>
<text x="221.5" y="197.7">U3</text>
<text x="146.9" y="202.8">74LS367</text>
<text x="146.9" y="200.3">U2</text>
<text x="138.2" y="207.9">I1</text>
<text x="145.6" y="209.3" transform="rotate(-90 145.6 209.3)">VCC</text>
<text x="147.5" y="207.9">O1a</text>
<text x="138.2" y="210.4">I2</text>
<text x="138.2" y="213">I3</text>
<text x="138.2" y="215.5">I4</text>
<text x="147.5" y="210.4">O2a</text>
<text x="147.5" y="213">O3a</text>
<text x="147.5" y="215.5">O4a</text>
<text x="258.7" y="211.9" transform="rotate(-90 258.7 211.9)">VCC</text>
<text x="264.2" y="214.2">U1B</text>
<text x="41.5" y="218.4" transform="rotate(-90 41.5 218.4)">J1</text>
<text x="138.2" y="218">I5</text>
<text x="138.2" y="220.6">I6</text>
<text x="147.5" y="218">O5b</text>
<text x="147.5" y="220.6">O6b</text>
<text x="258.7" y="221.2" transform="rotate(-90 258.7 221.2)">GND</text>
<text x="264.2" y="216.8">74LS30</text>
<text x="138.2" y="225.7">OEa</text>
<text x="39" y="229" transform="rotate(-90 39 229)">DE9_Pins_MountingHoles</text>
<text x="138.2" y="228.2">OEb</text>
<text x="145.6" y="228.9" transform="rotate(-90 145.6 228.9)">GND</text>
</g>
<g font-size="1.8" fill="#0000c2">
<text x="325.1" y="77.6">2.5mm</text>
<text x="332.7" y="77.6">AUDIO JACK</text>
<text x="345.3" y="77.6">CONNECTOR</text>
<text x="328.4" y="79.6">Externally</text>
<text x="339" y="79.6">Amplified</text>
<text x="348.9" y="79.6">Only</text>
<text x="86.3" y="118.7">PASS-THROUGH</text>
<text x="318.8" y="114.4">POWER LED</text>
<text x="79.5" y="173.3">VCC =</text>
<text x="87" y="173.3">+5V</text>
</g>
<g font-size="1.8" fill="#f00">
<text x="169.6" y="173.6">PINS</text>
<text x="175.2" y="173.6">9,</text>
<text x="178.2" y="173.6">10,</text>
<text x="182.4" y="173.6">13</text>
<text x="166" y="177.7">INTERNALLY IN</text>
<text x="169.1" y="175.6">NOT CONNECTED</text>
<text x="181.2" y="177.7">74LS30</text>
</g>
</svg>
